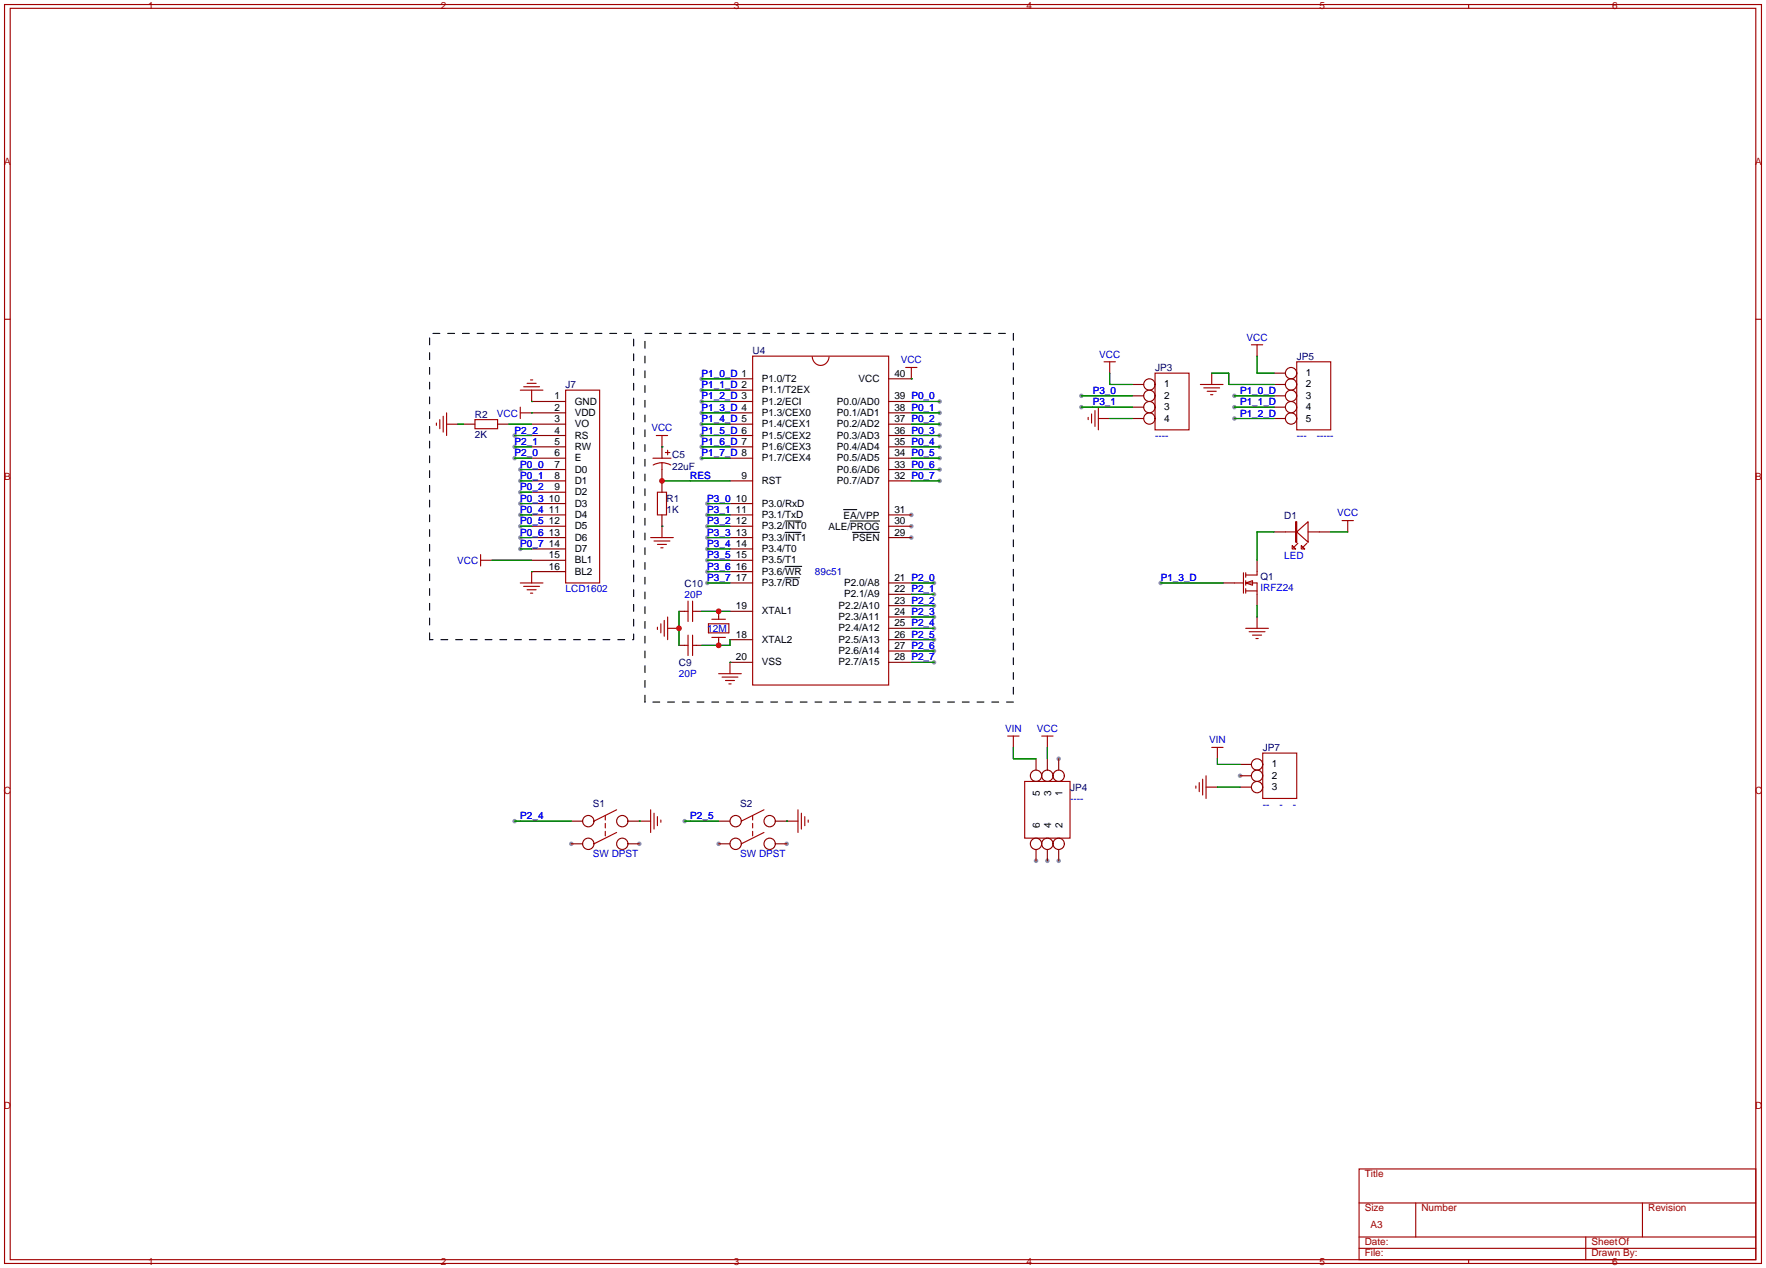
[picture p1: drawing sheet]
<svg xmlns="http://www.w3.org/2000/svg" width="396mm" height="284mm" viewBox="0 0 396 284" stroke-linecap="round" stroke-linejoin="round" font-family="sans-serif">
<g fill="#999">
<circle cx="204.2" cy="120.4" r=".51"/>
<circle cx="204.2" cy="117.9" r=".51"/>
<circle cx="204.2" cy="115.3" r=".51"/>
<circle cx="237.2" cy="169.9" r=".51"/>
<circle cx="237.2" cy="192.8" r=".51"/>
<circle cx="234.7" cy="192.8" r=".51"/>
<circle cx="232.2" cy="192.8" r=".51"/>
<circle cx="128" cy="189" r=".51"/>
<circle cx="143.3" cy="189" r=".51"/>
<circle cx="161" cy="189" r=".51"/>
<circle cx="176.3" cy="189" r=".51"/>
<circle cx="277.9" cy="173.7" r=".51"/>
<circle cx="210.6" cy="89.9" r=".51"/>
<circle cx="210.6" cy="92.5" r=".51"/>
<circle cx="210.6" cy="95" r=".51"/>
<circle cx="210.6" cy="97.5" r=".51"/>
<circle cx="210.6" cy="100.1" r=".51"/>
<circle cx="210.6" cy="102.6" r=".51"/>
<circle cx="210.6" cy="105.2" r=".51"/>
<circle cx="210.6" cy="107.7" r=".51"/>
<circle cx="209.3" cy="130.6" r=".51"/>
<circle cx="209.3" cy="133.1" r=".51"/>
<circle cx="209.3" cy="135.6" r=".51"/>
<circle cx="209.3" cy="138.2" r=".51"/>
<circle cx="209.3" cy="140.7" r=".51"/>
<circle cx="209.3" cy="143.3" r=".51"/>
<circle cx="209.3" cy="145.8" r=".51"/>
<circle cx="209.3" cy="148.3" r=".51"/>
<circle cx="157.2" cy="84.8" r=".51"/>
<circle cx="157.2" cy="87.4" r=".51"/>
<circle cx="157.2" cy="89.9" r=".51"/>
<circle cx="157.2" cy="92.5" r=".51"/>
<circle cx="157.2" cy="95" r=".51"/>
<circle cx="157.2" cy="97.5" r=".51"/>
<circle cx="157.2" cy="100.1" r=".51"/>
<circle cx="157.2" cy="102.6" r=".51"/>
<circle cx="158.5" cy="112.8" r=".51"/>
<circle cx="158.5" cy="115.3" r=".51"/>
<circle cx="158.5" cy="117.9" r=".51"/>
<circle cx="158.5" cy="120.4" r=".51"/>
<circle cx="158.5" cy="122.9" r=".51"/>
<circle cx="158.5" cy="125.5" r=".51"/>
<circle cx="158.5" cy="128" r=".51"/>
<circle cx="158.5" cy="130.6" r=".51"/>
<circle cx="115.3" cy="97.5" r=".51"/>
<circle cx="115.3" cy="100.1" r=".51"/>
<circle cx="115.3" cy="102.6" r=".51"/>
<circle cx="116.6" cy="105.2" r=".51"/>
<circle cx="116.6" cy="107.7" r=".51"/>
<circle cx="116.6" cy="110.2" r=".51"/>
<circle cx="116.6" cy="112.8" r=".51"/>
<circle cx="116.6" cy="115.3" r=".51"/>
<circle cx="116.6" cy="117.9" r=".51"/>
<circle cx="116.6" cy="120.4" r=".51"/>
<circle cx="116.6" cy="122.9" r=".51"/>
<circle cx="115.3" cy="183.9" r=".51"/>
<circle cx="153.4" cy="183.9" r=".51"/>
<circle cx="242.3" cy="88.6" r=".51"/>
<circle cx="242.3" cy="91.2" r=".51"/>
<circle cx="260.1" cy="130.6" r=".51"/>
<circle cx="276.6" cy="88.6" r=".51"/>
<circle cx="276.6" cy="91.2" r=".51"/>
<circle cx="276.6" cy="93.7" r=".51"/>
</g>
<g fill="none" stroke="#a10000" stroke-width=".25">
<path d="M1 1h393.7v282h-393.7zM2.3 1.9h391.1v280.2h-391.1zM329.1 1v.9M1 71.5h1.3M168.7 79.8h30.4v73.6h-30.4zM182 79.9a1.88 1.88 0 0 0 1.9 1.9 1.88 1.88 0 0 0 1.9-1.8M280.4 77.2h2.6M281.7 77.2v2.6M393.4 71.5h1.3M97.8 94.7v.6M98.6 94v2M99.3 93.2v3.6"/>
<path d="M100.1 95h2.5M100.1 92.5v5M106.4 94h5.1v2h-5.1zM116.6 92.5h2.5M116.6 91.2v2.5M116.6 87.4h5.1M117.3 86.6h3.6M118.1 85.9h2M118.9 85.1h.5M119.1 87.4v2.5M126.7 87.4h7.7v43.2h-7.7zM147.1 97.5h2.5"/>
<path d="M148.3 97.5v2.6M202.9 82.3h2.6M204.2 82.3v2.5M243.8 93.5v.5M244.6 92.7v2M245.4 91.9v3.6M246.1 93.7h2.6M246.1 91.2v5.1M247.4 81h2.5M248.7 81v2.6M258.8 83.6h7.6v12.7h-7.6zM269 86.1h5.1"/>
<path d="M269.7 86.9h3.6M270.5 87.6h2M271.3 88.4h.5M271.5 83.6v2.5M290.6 81h7.6v15.3h-7.6zM146.3 102.6h4.1M147.3 110.2h2.1v5.1h-2.1zM148.3 103.6l.9 .1 1.1 .4M148.3 103.6l-.8 .1-1.1 .4M148.3 103.6v1.6M148.3 117.9v2.5M149.1 101.3h1"/>
<path d="M149.6 100.8v1.1M288 119.1h2.6M290.3 116.8h.3v4.6h-.3zM290.6 119.1l2.5-2.3v4.6zM293.1 119.1h2.6M300.7 116.6h2.6M302 116.6v2.5M107.7 125.5h2.5M107.7 124.2v2.5M116.6 130.6h5.1M117.3 131.3h3.6M118.1 132.1h2"/>
<path d="M118.9 132.8h.5M119.1 128v2.6M145.8 120.4h5.1M146.6 121.2h3.5M147.3 121.9h2.1M148.1 139.7v2M148.1 122.7h.5M148.8 138.9v3.6M149.6 138.2v5.1M153.4 136.9h.8M154.2 134.6v4.6M155.2 136.9h.8"/>
<path d="M155.2 134.6v4.6M158.7 139.7h4.6v2h-4.6zM159.5 138.7h3.1M161 138.2v.5M276.6 130.6h2M278.6 128.3v4.5M279.1 130.6l1.6-.6v1.1zM279.1 130.6h2.6v2.5M279.1 132.3h2.6M279.1 128.3v1M279.1 130v1.1M279.1 131.8v1"/>
<path d="M281.7 128v.8h-2.6M281.7 138.2v2.5M289.6 122.2l.7 .7h-.7zM290.8 121.7l-1 1M291.6 122.2l.8 .7h-.8zM292.9 121.7l-1.1 1M147.3 140.5v.5M149.6 140.7h2.5M153.4 144.5h.8M154.2 142.2v4.6M155.2 142.2v4.6M155.2 144.5h.8"/>
<path d="M159.5 142.7h3.1M161 150.9h5.1M161 142.7v.6M161.8 151.6h3.6M162.6 152.4h2M163.3 153.2h.5M163.6 148.3v2.6M279.1 140.7h5.1M279.9 141.5h3.6M280.7 142.2h2M281.4 143h.5M225.8 164.8h2.5"/>
<path d="M227.1 164.8v2.6M229.6 175h10.2v12.7h-10.2zM233.4 164.8h2.6M234.7 164.8v2.6M268 176v.5M268.7 175.3v2M269.5 174.5v3.6M270.3 176.3h2.5M270.3 173.7v5.1M271.5 167.4h2.6M272.8 167.4v2.5M283 168.7h7.6v10.1h-7.6z"/>
<path d="M135.6 182.6v1M135.6 184.4v1M135.6 186.2v1M138.2 181.4l-5.1 2.5M138.2 186.4l-5.1 2.6M143.3 183.9h2.5M145.8 181.4v5M146.6 182.1v3.6M147.3 182.9v2M148.1 183.6v.6M168.7 182.6v1M168.7 184.4v1"/>
<path d="M168.7 186.2v1M171.2 181.4l-5.1 2.5M171.2 186.4l-5.1 2.6M176.3 183.9h2.5M178.8 181.4v5M179.6 182.1v3.6M180.3 182.9v2M181.1 183.6v.6M304.5 261.8h88.9v20.3h-88.9zM304.5 279.6h88.9M304.5 277h88.9M304.5 269.4h88.9"/>
<path d="M317.2 269.4v7.6M355.3 277v5.1M368 269.4v7.6M329.1 282.1v.9"/>
</g>
<g fill="none" stroke="#870000" stroke-width=".25">
<path d="M281.7 79.8h.1M102.6 95h.1M103.9 95h2.5M111.5 95h2.5M119.1 89.9h7.6M119.1 92.5h7.6M119.1 95h7.6M119.1 97.5h7.6M119.1 92.5h.1M163.6 84.8h5.1M163.6 87.4h5.1M163.6 89.9h5.1"/>
<path d="M163.6 92.5h5.1M163.6 95h5.1M163.6 97.5h5.1M199.1 84.8h5.1M199.1 89.9h5.1M199.1 92.5h5.1M199.1 95h5.1M199.1 97.5h5.1M248.7 83.6h.1M248.7 93.7h.1M253.7 86.1h2.6M253.7 88.6h2.6"/>
<path d="M253.7 91.2h2.6M253.7 93.7h2.6M271.5 83.6h.1M285.5 86.1h2.5M285.5 88.6h2.5M285.5 91.2h2.5M285.5 93.7h2.5M285.5 83.6h2.5M119.1 100.1h7.6M119.1 102.6h7.6M119.1 107.7h7.6M119.1 112.8h7.6"/>
<path d="M119.1 115.3h7.6M119.1 117.9h7.6M119.1 105.2h7.6M119.1 110.2h7.6M148.3 117.9h.1M148.3 100.1h.1M148.3 100.1v2.5M148.3 105.2v5M148.3 115.3v2.6M163.6 100.1h5.1M163.6 102.6h5.1M163.6 107.7h5.1"/>
<path d="M163.6 112.8h5.1M163.6 115.3h5.1M163.6 117.9h5.1M199.1 100.1h5.1M199.1 102.6h5.1M199.1 107.7h5.1M199.1 115.3h5.1M199.1 117.9h5.1M199.1 105.2h5.1M285.5 119.1h2.5M295.7 119.1h2.5M302 119.1h.1"/>
<path d="M110.2 125.5h.1M119.1 128h7.6M119.1 120.4h7.6M119.1 122.9h7.6M119.1 125.5h7.6M152.1 136.9h1.3M156 136.9h1.2M161 136.9v1.3M163.6 136.9h5.1M163.6 120.4h5.1M163.6 122.9h5.1M163.6 125.5h5.1"/>
<path d="M163.6 128h5.1M163.6 130.6h5.1M199.1 120.4h5.1M199.1 130.6h5.1M199.1 133.1h5.1M199.1 135.6h5.1M199.1 138.2h5.1M274.1 130.6h2.5M281.7 138.2h.1M281.7 125.5v2.5M281.7 133.1v2.5M152.1 144.5h1.3"/>
<path d="M152.1 140.7h.1M156 144.5h1.2M161 143.3v1.2M163.6 148.3h5.1M163.6 143.3h5.1M199.1 148.3h5.1M199.1 143.3h5.1M199.1 140.7h5.1M199.1 145.8h5.1M227.1 167.4h.1M232.2 169.9v2.6M234.7 169.9v2.6"/>
<path d="M234.7 167.4h.1M237.2 169.9v2.6M272.8 169.9h.1M272.8 176.3h.1M277.9 171.2h2.5M277.9 173.7h2.5M277.9 176.3h2.5M128 183.9h2.6M128 189h2.6M140.7 183.9h2.6M140.7 189h2.6M143.3 183.9h.1"/>
<path d="M161 183.9h2.6M161 189h2.6M173.7 183.9h2.6M173.7 189h2.6M176.3 183.9h.1M232.2 190.2v2.6M234.7 190.2v2.6M237.2 190.2v2.6"/>
<circle cx="257.6" cy="93.7" r="1.27"/>
<circle cx="257.6" cy="91.2" r="1.27"/>
<circle cx="257.6" cy="88.6" r="1.27"/>
<circle cx="257.6" cy="86.1" r="1.27"/>
<circle cx="289.3" cy="93.7" r="1.27"/>
<circle cx="289.3" cy="88.6" r="1.27"/>
<circle cx="289.3" cy="91.2" r="1.27"/>
<circle cx="289.3" cy="83.6" r="1.27"/>
<circle cx="289.3" cy="86.1" r="1.27"/>
<circle cx="232.2" cy="173.7" r="1.27"/>
<circle cx="234.7" cy="173.7" r="1.27"/>
<circle cx="237.2" cy="173.7" r="1.27"/>
<circle cx="281.7" cy="171.2" r="1.27"/>
<circle cx="281.7" cy="176.3" r="1.27"/>
<circle cx="281.7" cy="173.7" r="1.27"/>
<circle cx="131.8" cy="183.9" r="1.27"/>
<circle cx="131.8" cy="189" r="1.27"/>
<circle cx="139.4" cy="183.9" r="1.27"/>
<circle cx="139.4" cy="189" r="1.27"/>
<circle cx="164.8" cy="183.9" r="1.27"/>
<circle cx="164.8" cy="189" r="1.27"/>
<circle cx="172.5" cy="183.9" r="1.27"/>
<circle cx="172.5" cy="189" r="1.27"/>
<circle cx="232.2" cy="189" r="1.27"/>
<circle cx="234.7" cy="189" r="1.27"/>
<circle cx="237.2" cy="189" r="1.27"/>
</g>
<path d="M175.9 116.7h3.6M175.9 119.2h3.6M189 114.1h3M190.5 116.7h6.6M191 119.2h6.1M175.9 126.8h3.8M175.9 129.4h3.3" fill="none" stroke="#000" stroke-width=".22"/>
<path d="M96.3 143.3v-68.6h45.7v68.6h-45.7M144.5 157.2v-82.5h82.6v82.5h-82.6" fill="none" stroke="#000" stroke-width=".25" stroke-dasharray="1.5 1.8"/>
<g fill="none" stroke="#008700" stroke-width=".25">
<path d="M281.7 79.8v3.8h3.8M102.6 95h1.3M114 95h5.1M115.3 97.5h3.8M119.1 89.9h.1M119.1 92.5h.1M157.2 89.9h6.4M157.2 92.5h6.4M157.2 95h6.4M157.2 97.5h6.4M157.2 84.8h6.4M157.2 87.4h6.4"/>
<path d="M204.2 84.8h.1M204.2 89.9h6.4M204.2 92.5h6.4M204.2 95h6.4M204.2 97.5h6.4M242.3 88.6h11.4M242.3 91.2h11.4M248.7 93.7h5M248.7 83.6v2.5h5M271.5 83.6h3.8v2.5h10.2M276.6 93.7h8.9M276.6 88.6h8.9"/>
<path d="M276.6 91.2h8.9M115.3 100.1h3.8M115.3 102.6h3.8M116.6 105.2h2.5M116.6 107.7h2.5M116.6 112.8h2.5M116.6 115.3h2.5M116.6 117.9h2.5M116.6 110.2h2.5M148.3 117.9h.1M148.3 100.1h.1M148.3 107.7h15.3"/>
<path d="M157.2 100.1h6.4M157.2 102.6h6.4M158.5 112.8h5.1M158.5 115.3h5.1M158.5 117.9h5.1M204.2 100.1h6.4M204.2 102.6h6.4M204.2 105.2h6.4M204.2 107.7h6.4M285.5 119.1h-3.8v6.4M298.2 119.1h3.8M110.2 125.5h8.9"/>
<path d="M116.6 120.4h2.5M116.6 122.9h2.5M119.1 128h.1M152.1 136.9v7.6M157.2 136.9h6.4M158.5 130.6h5.1M158.5 120.4h5.1M158.5 122.9h5.1M158.5 125.5h5.1M158.5 128h5.1M204.2 130.6h5.1M204.2 133.1h5.1"/>
<path d="M204.2 135.6h5.1M204.2 138.2h5.1M260.1 130.6h14M281.7 135.6v2.6M163.6 148.3h.1M163.6 143.3v1.2h-6.4M204.2 140.7h5.1M204.2 143.3h5.1M204.2 145.8h5.1M204.2 148.3h5.1M227.1 167.4v2.5h5.1M234.7 167.4v2.5"/>
<path d="M272.8 169.9v1.3h5.1M272.8 176.3h5.1M115.3 183.9h12.7M143.3 183.9h.1M153.4 183.9h7.6M176.3 183.9h.1"/>
</g>
<g fill="#c00">
<circle cx="161" cy="136.9" r=".63"/>
<circle cx="161" cy="144.5" r=".63"/>
<circle cx="152.1" cy="140.7" r=".63"/>
<circle cx="148.3" cy="107.7" r=".63"/>
</g>
<g font-size="2.2" fill="#a00000">
<text x="33.2" y="2.1">1</text>
<text x="98.8" y="2.1">2</text>
<text x="164.4" y="2.1">3</text>
<text x="230" y="2.1">4</text>
<text x="295.7" y="2.1">5</text>
<text x="361.3" y="2.1">6</text>
<text x=".9" y="36.9">A</text>
<text x="393.3" y="36.9">A</text>
<text x=".9" y="107.4">B</text>
<text x="393.3" y="107.4">B</text>
<text x=".8" y="177.9">C</text>
<text x="393.3" y="177.9">C</text>
<text x=".8" y="248.4">D</text>
<text x="393.3" y="248.4">D</text>
<text x="305.8" y="263.6">Title</text>
<text x="305.8" y="271.2">Size</text>
<text x="307.1" y="275">A3</text>
<text x="318.5" y="271.2">Number</text>
<text x="369.3" y="271.2">Revision</text>
<text x="305.8" y="281.4">File:</text>
<text x="305.8" y="278.8">Date:</text>
<text x="356.6" y="281.4">Drawn By:</text>
<text x="356.6" y="278.8">SheetOf</text>
<text x="33.2" y="283.2">1</text>
<text x="98.8" y="283.2">2</text>
<text x="164.4" y="283.2">3</text>
<text x="230" y="283.2">4</text>
<text x="295.7" y="283.2">5</text>
<text x="361.3" y="283.2">6</text>
</g>
<g font-size="2.2" fill="#00f">
<text x="279.3" y="76.3">VCC</text>
<text x="201.8" y="81.3">VCC</text>
<text x="246.3" y="80.1">VCC</text>
<text x="157.2" y="84.4">P1_0_D 1</text>
<text x="157.2" y="86.9">P1_1_D 2</text>
<text x="157.2" y="89.5">P1_2_D 3</text>
<text x="244.9" y="88.2">P3_0</text>
<text x="277.9" y="88.2">P1_0_D</text>
<text x="111.3" y="93.3">VCC</text>
<text x="157.2" y="92">P1_3_D 4</text>
<text x="157.2" y="94.5">P1_4_D 5</text>
<text x="244.9" y="90.7">P3_1</text>
<text x="277.9" y="90.7">P1_1_D</text>
<text x="277.9" y="93.3">P1_2_D</text>
<text x="115.3" y="97.1">P2_2</text>
<text x="115.3" y="99.6">P2_1</text>
<text x="146" y="96.6">VCC</text>
<text x="157.2" y="97.1">P1_5_D 6</text>
<text x="157.2" y="99.6">P1_6_D 7</text>
<text x="258.8" y="98.4">----</text>
<text x="290.6" y="98.4">---</text>
<text x="295.1" y="98.4">-----</text>
<text x="115.3" y="102.2">P2_0</text>
<text x="116.6" y="104.7">P0_0</text>
<text x="116.6" y="107.2">P0_1</text>
<text x="154.7" y="107.2">RES</text>
<text x="157.2" y="102.2">P1_7_D 8</text>
<text x="116.6" y="109.8">P0_2</text>
<text x="116.6" y="112.3">P0_3</text>
<text x="158.5" y="112.3">P3_0</text>
<text x="116.6" y="114.9">P0_4</text>
<text x="116.6" y="117.4">P0_5</text>
<text x="116.6" y="119.9">P0_6</text>
<text x="158.5" y="114.9">P3_1</text>
<text x="158.5" y="117.4">P3_2</text>
<text x="158.5" y="119.9">P3_3</text>
<text x="299.6" y="115.6">VCC</text>
<text x="116.6" y="122.5">P0_7</text>
<text x="158.5" y="122.5">P3_4</text>
<text x="158.5" y="125">P3_5</text>
<text x="287.8" y="125.3">LED</text>
<text x="102.5" y="126.3">VCC</text>
<text x="158.5" y="127.6">P3_6</text>
<text x="158.5" y="130.1">P3_7</text>
<text x="182.6" y="128.8">89c51</text>
<text x="260.1" y="130.1">P1_3_D</text>
<text x="126.7" y="132.6">LCD1602</text>
<text x="153.4" y="133.9">20P</text>
<text x="282.4" y="132.4">IRFZ24</text>
<text x="158.5" y="141.5">12M</text>
<text x="152.1" y="151.7">20P</text>
<text x="225.2" y="163.9">VIN</text>
<text x="232.3" y="163.9">VCC</text>
<text x="270.9" y="166.4">VIN</text>
<text x="239.8" y="179.6">----</text>
<text x="116.6" y="183.4">P2_4</text>
<text x="154.7" y="183.4">P2_5</text>
<text x="283" y="180.9">--</text>
<text x="286.7" y="180.9">-</text>
<text x="289.7" y="180.9">-</text>
<text x="132.8" y="191.8">SW DPST</text>
<text x="165.9" y="191.8">SW DPST</text>
</g>
<g font-size="2.2" fill="#000080">
<text x="168.7" y="79.3">U4</text>
<text x="258.8" y="83.1">JP3</text>
<text x="290.6" y="80.6">JP5</text>
<text x="126.7" y="86.9">J7</text>
<text x="106.4" y="93.5">R2</text>
<text x="106.4" y="98.1">2K</text>
<text x="150.6" y="102.7">C5</text>
<text x="150.6" y="105.2">22uF</text>
<text x="149.4" y="112.3">R1</text>
<text x="149.4" y="114.9">1K</text>
<text x="287.8" y="116.1">D1</text>
<text x="153.4" y="131.4">C10</text>
<text x="282.4" y="129.9">Q1</text>
<text x="152.1" y="149.2">C9</text>
<text x="283" y="168.2">JP7</text>
<text x="239.8" y="177.1">JP4</text>
<text x="132.8" y="180.7">S1</text>
<text x="165.9" y="180.7">S2</text>
</g>
<g font-size="2.2">
<text x="124.2" y="89.5">1</text>
<text x="170.7" y="85.5">P1.0/T2</text>
<text x="170.7" y="88">P1.1/T2EX</text>
<text x="192.4" y="85.5">VCC</text>
<text x="200.4" y="89.5">39 P0_0</text>
<text x="200.4" y="84.4">40</text>
<text x="260.9" y="86.8">1</text>
<text x="260.9" y="89.3">2</text>
<text x="292.6" y="84.2">1</text>
<text x="292.6" y="86.8">2</text>
<text x="292.6" y="89.3">3</text>
<text x="124.2" y="92">2</text>
<text x="124.2" y="94.5">3</text>
<text x="128.8" y="90.6">GND</text>
<text x="128.8" y="93.1">VDD</text>
<text x="128.8" y="95.7">VO</text>
<text x="170.7" y="90.6">P1.2/ECI</text>
<text x="170.7" y="93.1">P1.3/CEX0</text>
<text x="170.7" y="95.7">P1.4/CEX1</text>
<text x="187.5" y="95.7">P0.2/AD2</text>
<text x="187.5" y="93.1">P0.1/AD1</text>
<text x="187.5" y="90.6">P0.0/AD0</text>
<text x="200.4" y="94.5">37 P0_2</text>
<text x="200.4" y="92">38 P0_1</text>
<text x="260.9" y="91.9">3</text>
<text x="260.9" y="94.4">4</text>
<text x="292.6" y="91.9">4</text>
<text x="292.6" y="94.4">5</text>
<text x="124.2" y="97.1">4</text>
<text x="124.2" y="99.6">5</text>
<text x="128.8" y="98.2">RS</text>
<text x="128.8" y="100.7">RW</text>
<text x="170.7" y="98.2">P1.5/CEX2</text>
<text x="170.7" y="100.7">P1.6/CEX3</text>
<text x="187.5" y="100.7">P0.4/AD4</text>
<text x="187.5" y="98.2">P0.3/AD3</text>
<text x="200.4" y="99.6">35 P0_4</text>
<text x="200.4" y="97.1">36 P0_3</text>
<text x="124.2" y="102.2">6</text>
<text x="124.2" y="104.7">7</text>
<text x="124.2" y="107.2">8</text>
<text x="128.8" y="103.3">E</text>
<text x="128.8" y="105.8">D0</text>
<text x="166.1" y="107.2">9</text>
<text x="170.7" y="103.3">P1.7/CEX4</text>
<text x="187.5" y="105.8">P0.6/AD6</text>
<text x="187.5" y="103.3">P0.5/AD5</text>
<text x="200.4" y="107.2">32 P0_7</text>
<text x="200.4" y="104.7">33 P0_6</text>
<text x="200.4" y="102.2">34 P0_5</text>
<text x="123" y="112.3">10</text>
<text x="124.2" y="109.8">9</text>
<text x="128.8" y="108.4">D1</text>
<text x="128.8" y="110.9">D2</text>
<text x="128.8" y="113.4">D3</text>
<text x="164.9" y="112.3">10</text>
<text x="170.7" y="108.4">RST</text>
<text x="170.7" y="113.4">P3.0/RxD</text>
<text x="187.5" y="108.4">P0.7/AD7</text>
<text x="123" y="114.9">11</text>
<text x="123" y="117.4">12</text>
<text x="123" y="119.9">13</text>
<text x="128.8" y="116">D4</text>
<text x="128.8" y="118.5">D5</text>
<text x="164.9" y="114.9">11</text>
<text x="164.9" y="117.4">12</text>
<text x="164.9" y="119.9">13</text>
<text x="170.7" y="116">P3.1/TxD</text>
<text x="170.7" y="118.5">P3.2/INT0</text>
<text x="185.6" y="118.7">ALE/PROG</text>
<text x="189" y="116.1">EA/VPP</text>
<text x="200.4" y="119.9">29</text>
<text x="200.4" y="117.4">30</text>
<text x="200.4" y="114.9">31</text>
<text x="123" y="122.5">14</text>
<text x="123" y="125">15</text>
<text x="128.8" y="121.1">D6</text>
<text x="128.8" y="123.6">D7</text>
<text x="164.9" y="122.5">14</text>
<text x="164.9" y="125">15</text>
<text x="170.7" y="121.1">P3.3/INT1</text>
<text x="170.7" y="123.6">P3.4/T0</text>
<text x="191" y="121.2">PSEN</text>
<text x="123" y="127.6">16</text>
<text x="128.8" y="126.1">BL1</text>
<text x="128.8" y="128.7">BL2</text>
<text x="164.9" y="127.6">16</text>
<text x="164.9" y="130.1">17</text>
<text x="170.7" y="126.1">P3.5/T1</text>
<text x="170.7" y="128.7">P3.6/WR</text>
<text x="170.7" y="131.2">P3.7/RD</text>
<text x="189.1" y="131.2">P2.0/A8</text>
<text x="200.4" y="130.1">21 P2_0</text>
<text x="164.9" y="136.5">19</text>
<text x="170.7" y="137.6">XTAL1</text>
<text x="187.9" y="136.3">P2.2/A10</text>
<text x="189.1" y="133.8">P2.1/A9</text>
<text x="200.4" y="132.6">22 P2_1</text>
<text x="200.4" y="135.2">23 P2_2</text>
<text x="200.4" y="137.7">24 P2_3</text>
<text x="164.9" y="142.8">18</text>
<text x="170.7" y="143.9">XTAL2</text>
<text x="187.9" y="138.8">P2.3/A11</text>
<text x="187.9" y="141.4">P2.4/A12</text>
<text x="187.9" y="143.9">P2.5/A13</text>
<text x="200.4" y="140.3">25 P2_4</text>
<text x="200.4" y="142.8">26 P2_5</text>
<text x="164.9" y="147.9">20</text>
<text x="170.7" y="149">VSS</text>
<text x="187.9" y="146.5">P2.6/A14</text>
<text x="187.9" y="149">P2.7/A15</text>
<text x="200.4" y="145.3">27 P2_6</text>
<text x="200.4" y="147.9">28 P2_7</text>
<text x="285" y="171.9">1</text>
<text x="233" y="178.3" transform="rotate(-90 233 178.3)">5</text>
<text x="235.5" y="178.3" transform="rotate(-90 235.5 178.3)">3</text>
<text x="238.1" y="178.3" transform="rotate(-90 238.1 178.3)">1</text>
<text x="285" y="174.4">2</text>
<text x="285" y="176.9">3</text>
<text x="233" y="185.5" transform="rotate(-90 233 185.5)">6</text>
<text x="235.5" y="185.5" transform="rotate(-90 235.5 185.5)">4</text>
<text x="238.1" y="185.5" transform="rotate(-90 238.1 185.5)">2</text>
</g>
</svg>
